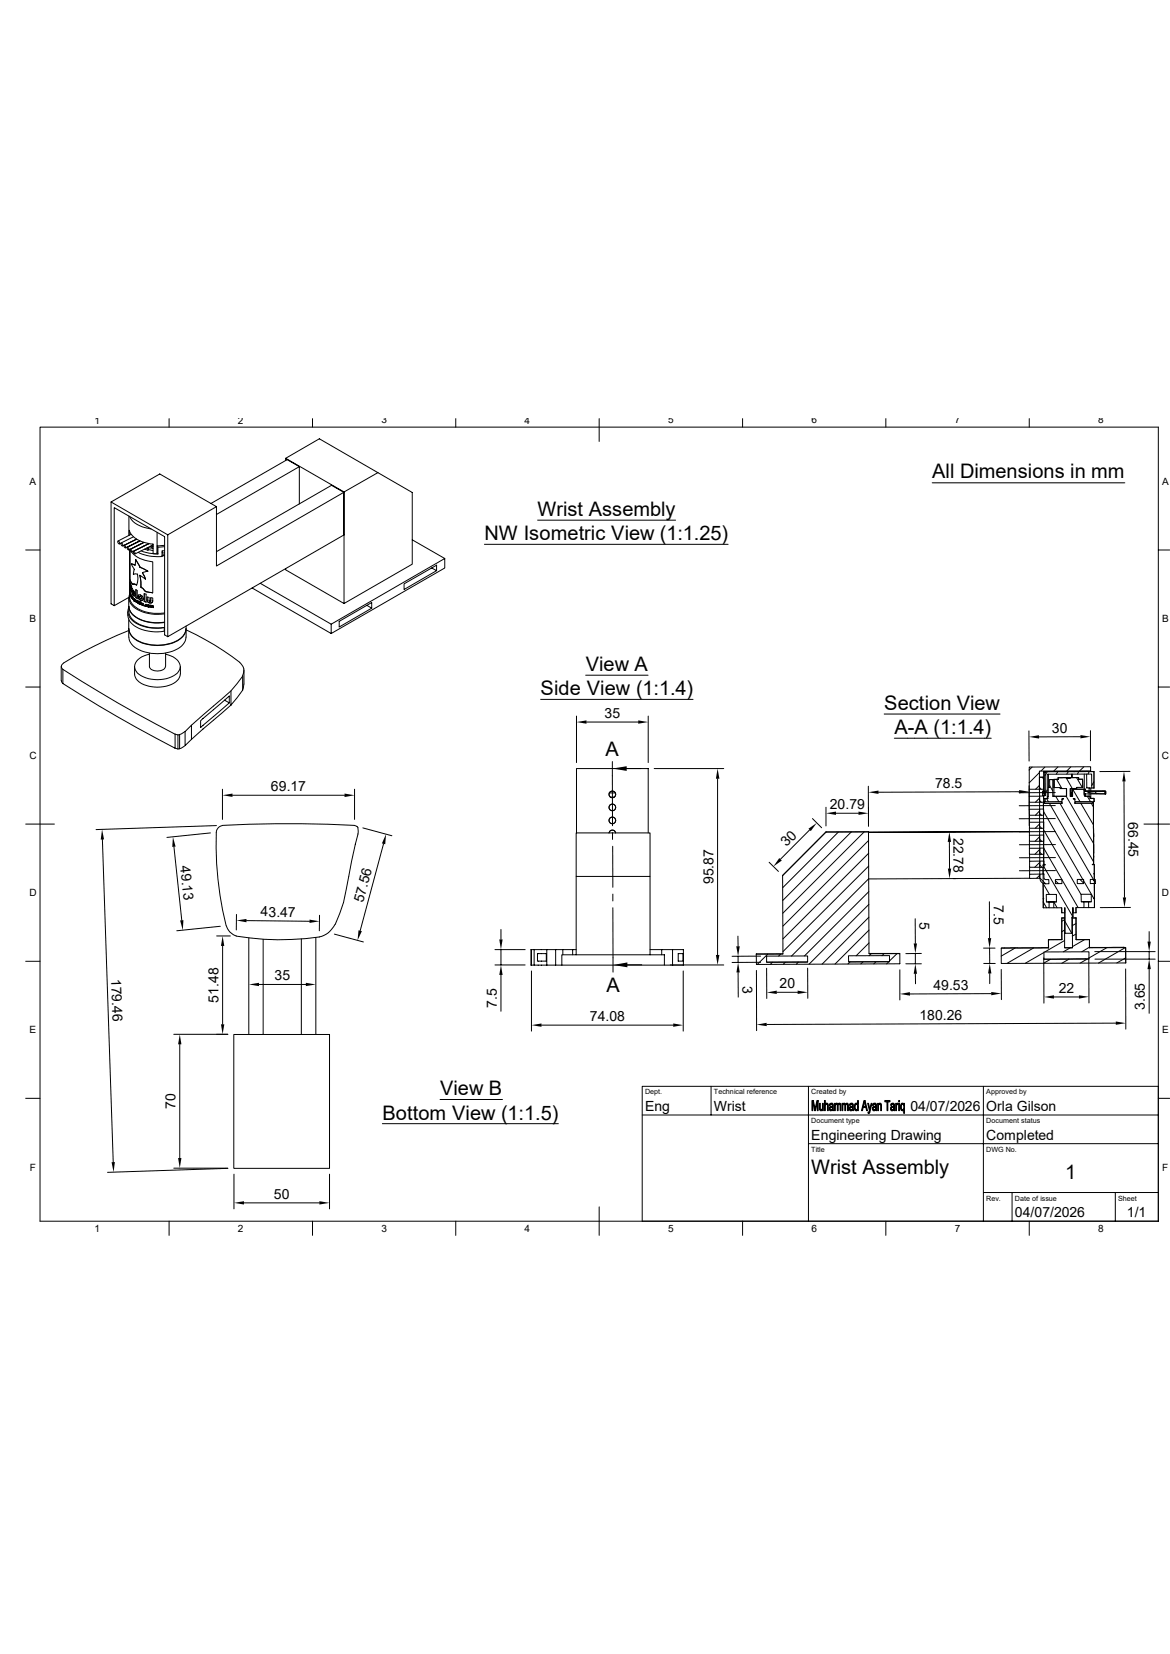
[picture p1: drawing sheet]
<svg xmlns="http://www.w3.org/2000/svg" width="297mm" height="420mm" viewBox="0 0 297 420" stroke-linecap="round" stroke-linejoin="round" font-family="sans-serif">
<g fill="none" stroke="#000" stroke-width=".25">
<path d="M10.2 108.5h283.8v201.6h-283.8zM42.9 106.3v2.2M72.5 116.4v.5M76 118.5l-21.1 12.1M79.3 106.3v2.2M115.7 106.3v2.2M152.1 106.3v5.8M188.5 106.3v2.2M224.9 106.3v2.2M261.3 106.3v2.2M6.5 139.7h3.7M28.2 127.5l14.4 8.3"/>
<path d="M29.9 137.4a.38 .38 0 0 1 .4 .3 .38 .38 0 0 1-.1 .4l-.3-.4zM30.6 138l-.2 .1M30.7 137.9a.38 .38 0 0 1 .4 .3 .38 .38 0 0 1-.1 .4l-.3-.4zM31.5 138.5l3.2-1.6-3.5 1.7M31.5 138.5l.4 .2v.4l-.4-.2zM32.3 139l.4 .2v.4l-.4-.2zM32.7 131v5M32.8 137.8h.1M32.8 135.9v-1.2a6 6 0 0 0 5.3 3.4l.7 .1M32.9 139.5v12.4l.4 1.1 .7 .8 .8 .7 1.9 .8 2.3 .4 2.8-.1M32.9 138.6v.1M32.9 131.1a6.7 6.7 0 0 0 5.5 3.2"/>
<path d="M33 139.5v7.7l.6 1.1M33 139.4l.1 .2M33.1 137.7h.1M33.1 138.5v.1M33.1 139.5l.3 .2v.4l-.3-.2zM33.3 135.7l-3.3 1.7M33.5 138.3h.1M33.6 139.2h.1M33.9 136.3l-3.2 1.6M34 137.2h.1M34.1 137.2h.1M34.1 138.9h.1"/>
<path d="M34.3 139.7v.1M34.3 137.9h.1M34.4 137h.1M34.6 137.8h.1M34.8 137.6l.1 .1M34.9 139.4h.1M34.9 137.6v.1M35 138.5h.1M35.3 138.3h.1M35.5 137.3l-3.6 1.8M35.5 138.2l.1 .1M35.6 137.4l-3.3 1.6"/>
<path d="M35.6 138.2h.1M35.7 139l.1 .1M35.8 139.9l2 .6 2.3 .1M36.2 138.8v.1M36.4 138.7h.1M36.5 138.6v.1M36.5 137.7l-3.8 2M36.6 137.8l-3.5 1.7M36.7 139.4l.8 .3M37.2 139.2l.3 .1M37.3 138.2l.1 .1M37.4 139.1h.2"/>
<path d="M37.5 139l1.3 .3M37.6 138.1h.1M37.6 139.5l1.2 .3M37.7 139.1l-.2 .6zM37.7 138.1l-4.3 2.1M37.8 138l-3.9 2M38.1 138.7l.8 .5M38.4 138.6l.4 .2M38.8 138.2h.1M38.8 138.3l-4.6 2.4M38.8 138.2v.7l-.4-.3M38.9 138.2l-.1 2.4h1.1"/>
<path d="M39.9 135.2v5.5M39.9 138.6l.2 .3M39.9 138.6v1.7l.2 .4v-1.8M41.2 139.9v.6l-.1-.2M41.7 138.8l-1.6 .1M41.7 139.8l-.6 .1v1.4a11 11 0 0 1-6-1M41.7 138.5l-1.8 .1M53.6 127.8l19.3-11.1 3.1 1.8v9.4M54.9 128.7l-14.3-8.3-12.4 7.1v25.8l.8 .5 3.7-2.1M87.3 125l-32.4 18.7v-15l-12.3 7.1v25.9l44.7-25.9v-10.8l-3.1-1.8-29.3 16.9M95.9 120l-8.6 4.9v28.3l17.3-9.9v-18.2l-23.5-13.7-8.6 5 14.8 8.5M104.6 137.1l8.3 4.7v2.4l-28.8 16.7"/>
<path d="M123 138.2h61.8M136.5 132.1h35M236.6 122.6h48.9M294 139.7h2.9M29 153.8v-24.9l12.8 7.4v24.9l.8 .5M32.4 155.3v1M32.5 156.3a4.8 4.8 0 0 0 4.2 3.8l2.5 .3 2.5-.1M32.7 151.8v2.1M32.7 154v1.3M32.7 157.4v2.2M32.7 159.7v2.1M32.7 154.2a3.2 3.2 0 0 0 1.9 4.1 10.9 10.9 0 0 0 7.1 1 9.7 9.7 0 0 1-8.3-2.2l-.5-.9-.2-.9"/>
<path d="M32.7 159.7a4.7 4.7 0 0 0 4.1 3.8 10.8 10.8 0 0 0 9.3-1.6l.7-.8 .4-1.4M32.7 153.9a4.8 4.8 0 0 0 4.2 3.8l2.4 .4 2.4-.1M32.7 154a4 4 0 0 0 2.8 3.3 11.6 11.6 0 0 0 6.2 .8M32.9 150.9a3.5 3.5 0 0 0 2.7 4.2 11.2 11.2 0 0 0 6.1 .8M32.9 150.3l.1 .6M33 150.9l.1-.2v.4M33 150.3v.5M33 150.8h.1M33 150.5v.3zM33.1 150.6v.4M33.1 151.1v.1M33.1 150.7v.3"/>
<path d="M33.1 151.1h.1M33.1 149.4v.2M33.1 150.7h.1M33.1 150.7v.4M33.1 148.5v.1M33.1 148.5v.7M33.1 149.5h.1M33.1 149.5v.7M33.1 148.5h.1M33.1 148.3l.4 1.1M33.1 148.3h.1M33.1 149.6h.1"/>
<path d="M33.1 148.6h.1M33.1 149.2h.1M33.1 150.8l.1 .1M33.1 150.8l.1 .6M33.1 149.6l.3 .2M33.1 149.2l.1 .1M33.1 150.9l.1 .4M33.1 148.6l.2 .6M33.2 148.3l-.2-.5 .1 2.3M33.2 151.3h.1M33.2 151v.3M33.2 151.2h.1"/>
<path d="M33.2 149.3h.1M33.3 149.2h-.2M33.3 149.2h.1M33.3 151h.1M33.3 151v.5M33.3 151.1v.5M33.3 151.2l-.1 .2M33.3 151.2v.4M33.3 149.2l-.1 .1M33.3 151.6l.1 .1M33.3 151.6h.1M33.4 143.2l.9 .3"/>
<path d="M33.4 143.2h.1M33.4 151.2v.1M33.4 151.2v.4M33.4 151.3l-.1 .4M33.4 140.2a7.5 7.5 0 0 0 5.3 2.5M33.4 151.3l.1 .6M33.5 150.2a.24 .24 0 0 1 .1-.4 .24 .24 0 0 1 .3 .2l.4 1M33.5 150.2l.1 .7 .3 .4h.3l.1-.3M33.5 150.2h.1M33.5 149.4a.2 .2 0 0 1-.1 .3 .2 .2 0 0 1-.3-.1M33.5 151.9h.1M33.5 149.4h.1"/>
<path d="M33.5 149.9h.1M33.5 151.8l-.1-.5 .1 .6M33.5 151.8h.1M33.6 148.3h.2M33.6 148.3l1.1 .2M33.6 149.8l-.1 .8 .3 .6 .4 .1M33.6 149.8h.1M33.6 151.5l.1 .5M33.6 151.6l.1 .5M33.6 151.5l-.1 .3M33.6 151.6h.1M33.7 151.6l-.1 .3"/>
<path d="M33.7 152.1h.1M33.7 150.2l.3 .2v.5l-.3-.2zM33.7 152l.1-.3-.1 .4M33.7 152h.1M33.7 150.2l.4 .5M33.7 150.2h.1M33.9 145.8h.1M33.9 145.8h.3a.54 .54 0 0 1 .7 0 .54 .54 0 0 1 .1 .7v1.1l-.3 .9M33.9 152.2l.1 .2zM33.9 148.3l.8 .2M33.9 140l.3 .3v.3l-.3-.2zM34 145.8h-.1"/>
<path d="M34 150.9h.1M34.1 150.7l-.1 .2M34.1 150.7h.1M34.1 152.7h.1M34.1 152.5l.1 .2M34.1 152.1l.2 .1a.19 .19 0 0 1 .1 .3 .19 .19 0 0 1-.2 .1l-.1 .1M34.1 152v.7M34.1 152.2h.1M34.1 152.2h.2v.4zM34.2 152.7h.1M34.2 152.2l.1 .2M34.2 152.2h.1"/>
<path d="M34.3 143.5l-.4-.2a.28 .28 0 0 0-.5 0 .28 .28 0 0 0 .2 .4 1.19 1.19 0 0 1 .3 1.5v.6M34.3 151h.1M34.3 152.4v.2M34.3 152.4h.1M34.4 142.1l1.2 2M34.4 142.1h.1M34.4 142.1l-.1 1.4M34.5 152.4l.3 .2a.2 .2 0 0 1 .1 .2 .2 .2 0 0 1-.2 .2 .2 .2 0 0 1-.2-.3zM34.5 152.4v.4l.3 .2M34.6 152.5l.2 .2M34.6 152.5h.1M34.7 152.9h.1"/>
<path d="M34.8 152.7l-.1 .2M34.8 152.7v.1M34.8 151.9l-.3-.1v-2.1l.3 .2v2.1M35 152.4h.1M35 152.4v.7l-.1-.7M35 152.5v.6M35.1 151.4l.1-.4h.4l.6 .4 .2 .6M35.1 151.4v.5l.5 .5 .5 .1 .3-.5M35.1 151.4h.1M35.2 152.8h.1a.28 .28 0 0 1 .3 .3 .28 .28 0 0 1-.3 .3l-.2-.3zM35.2 151.1l-.1 .5 .2 .6 .6 .3 .3-.1M35.2 152.8l-.1 .3 .2 .3"/>
<path d="M35.3 152.9h.1M35.3 153.3l.2 .1M35.3 152.9l.2 .3M35.5 146.1l.3 2.6a.8 .8 0 0 0 .6 .9l.7 .6M35.5 151.4l.3 .1 .2 .3a.33 .33 0 0 1-.5 .1 .33 .33 0 0 1 0-.5zM35.5 146.1l.3 3M35.5 146.1l1.4 .9M35.5 153.2v.1M35.5 153.2h.1M35.5 151.4l.3 .1 .2 .4M35.6 144.1l1.9 .9M35.6 144.1h.1"/>
<path d="M35.7 152.8v.7l.1-.7M35.7 152.8h.1M35.8 149.1h.1M35.8 149.1l1.3 1.1M35.9 152.1h.1M35.9 153.1l.1 .5 .3 .1-.3-.1zM35.9 153.1l.2 .5h.2v-.4v.4M36 151.9l-.1 .2M36 151.9h.1M36.3 153.2v.5M36.4 152h.1M36.6 153.8h.1"/>
<path d="M36.6 153.7h.1M36.6 153.7v.1M36.6 150.7l.5 .2v2l-.5-.2zM36.7 153.8v.1M36.9 147h.1M36.9 153.5v.4l.4 .1M37 153.6h.3M37.1 150.2l1.6 .3M37.3 153.6l-.2-.1a.29 .29 0 0 0-.2 .3 .29 .29 0 0 0 .4 .2M37.3 153.6h-.3v.2l.3 .2M37.3 153.6h.1M37.3 153.9h.1"/>
<path d="M37.3 151.6v.8l.3 .6 .8 .1 .3-.3M37.3 151.6l.5 .1M37.3 151.6l.1 1.1 .7 .4 .6-.2 .1-1M37.4 153.7l.1 .4h.4M37.5 145l-.6 .2a.46 .46 0 0 0-.7 .2 .46 .46 0 0 0 .3 .6l.4 1M37.5 145h.1M37.6 153.7h-.1M37.6 153.7l.2 .2M37.8 154h.1M37.8 153.9v.1M37.8 153.9h.1M37.8 151.7v.8a.22 .22 0 0 0 .2 .2 .22 .22 0 0 0 .3-.1v-.8v.9"/>
<path d="M38.2 153.8h.2v.4M38.2 153.7l-.1 .4 .1 .1v-.4h.2v.4M38.2 153.7l.7 .1-.1 .5M38.3 151.8h.4M38.4 154.2h.2M38.6 153.9l.2-.1 .1 .5M38.6 154.3v-.5h.2l.1 .5M38.8 142.7v7.8M39.9 140.3h.1M41.7 159.3v1M41.7 140.4h-.5M41.7 140.9l-.6 .1"/>
<path d="M41.7 141.1l-.6 .1M47.2 159.9a59.2 59.2 0 0 1 14.1 8.8 2.42 2.42 0 0 1 .3 3M47.2 159.7a5 5 0 0 1-.4 3.5 8.4 8.4 0 0 1-7.6 2.7 7.6 7.6 0 0 1-6.1-2.7l-.4-1.4M47.2 159a4.2 4.2 0 0 1-3.4 4.2 10.7 10.7 0 0 1-10-1.3l-.9-1.3-.2-1M66.1 148.1l18 10.4v2.4l-20.1-11.6M72.5 144.4v.3l14.8 8.5M93.1 153.7l1.3 .7-8.3 4.8v-1.4l8.3-4.8v1.4M109.6 144.2l1.2 .7-8.2 4.8v-1.4l8.2-4.8v1.4M112.9 141.8l-28.8 16.7M6.5 174.5h3.7M15.5 169.2l.1 3.6 .4 .7M16 170l13.8 8.4 14.6 8v3.6l-14.6-8-13.8-8.4z"/>
<path d="M32.7 160.1a88.4 88.4 0 0 0-17 8.6l-.1 .7 .4 .6M34.2 169.2a4.1 4.1 0 0 0 .4 3.2 7.9 7.9 0 0 0 8.3 1.6 3.5 3.5 0 0 0 2.9-2.8M37.9 166.1a4.3 4.3 0 0 0-3.7 3.1 3.4 3.4 0 0 0 2.8 2.9 8.6 8.6 0 0 0 8-1.2 2.5 2.5 0 0 0-1.1-4.1l-1.9-.7M37.9 165.9v3.3a2.29 2.29 0 0 0 3.2 1l.6-.3 .3-.4v-3.6M45.8 169.2v2M57 177.8l1.2 .7v-1.8l-7.3 6.3v1.7l7.3-6.2M58.6 179l3-3.7v-3.6a28.8 28.8 0 0 1-7.4 7.6l-7.2 6.5M58.6 179l-10 8.7v-3.6M58.6 175.4v3.6M61.9 173.7l-.3 1.6M61.9 170.1v3.6M137.2 177.6h38.7"/>
<path d="M148.7 171.4h15.8M294 174.5h2.9M44.4 186.4l.8 .2M44.4 189.9l1.2 .2M45.2 186.6h.4v3.5M45.2 186.6v3.6M46.9 185.8l-1.3 .7M46.9 189.4l-1.3 .7M47 185.8v3.5l1.6-1.6M146.3 181.8v11.8M148.9 183.3h13.1M155.4 193.4l.1 16.3"/>
<path d="M159.1 195.2h3.6M164.5 181.8v11.8M166.1 195.2h17.6M182.2 197.7v44.8M220.4 199.6l.1 10.2M224.5 181.3h29.4M227 187.5h24.6M261.2 185.6v7.7M261.2 199.5l.1 10.1M261.3 194.8l15.6-.1v1l-13 .1v4.6h-2.6zM262 194.8l-.8 .7M263.9 196.2l-2.7 2.6"/>
<path d="M263.9 199.4l-1 1M263.9 199.9l.4 .5M263.9 197.4h1.1M263.9 197.4h1v3h-1zM264.5 197.4l.4 .3M264.9 196h.7h-.3v6M264.9 196l.1 4.9M265.3 196l12.4-.1v4.2h-.5l-.1-3.5h-11.2v6.2h-1v-.8h.4zM265.3 194.8l-1.1 1M265.9 196l-.6 1M266.1 199.9h.4M266.1 196.6v3.3"/>
<path d="M266.4 198h.9v4.2h3.5v-2h-1.6v-.2h-1.6v-2.1h1v-.4l3.1 .1 2.1-.2v.5h1l.1 2h-1.6v.3h-1.6v2h.6v-1.8h3l-.1 .3 .1 1.5h1.2l.2 .1v.4h1l-.1 16.6-.3 .2h.5v11h-1.4v-1.5h.6v-1.9h-2.6l.1 1.9h.7v1.5h-2.1v1.3h-.7l-.1-1.3v2.3h-.2v4.2h-1.8v-6.5v1.3h-.8v-1.3h-2v-1.5h.7v-1.9h-2.6v1.9h.7v1.5h-1.5v-10.9h.5l-.3-.2-.1-15.8h.2v.4h4.5v-.5l-4.3 .1v-.8h.7l.1-.6v-2.3h.4zM266.4 199.5l.9 1.3M266.4 198h1.1h-.2M267.5 198v4.2h-.2M268.2 197.9l1.4 2.3M268.5 196l-.4 .6M268.6 194.7l-1.1 1.1M268.6 197.9h-1.1l.1 2.1M268.6 197.9h.1M269.2 200v.2M270.6 197.5l.1 .1M270.7 197.6l1.5 2.6"/>
<path d="M270.7 197.6h1M270.7 197.5h1M271.2 196l-.4 .6M271.8 194.7l-1 1.1M272 196.6v.8M272.2 196.6v.8M272.8 195.9l-7.9 .1M272.8 195.9h-.3h5.2v4.2M273.3 197.5l1.4 2.4M273.3 199.9v.3M273.8 197.9h1l.1 2M273.8 197.9h.1"/>
<path d="M273.8 197.9v-.5h-4l-1.2 .1v.4M273.9 195.9l-.4 .7M274.3 187.1h-10.6M275.1 194.7l-1 1M275.3 196.6v3.8M275.8 196.6l.1 3.5h1.3M276.5 195.9l-.3 .7M276.8 185.5v7.7M276.9 195.7v.2M277.7 198.5l-.6 1M285.3 198.4l.2 29.5M286.9 195.9h-7.7"/>
<path d="M6.5 209.3h7.3M26 213.1l2.7 82M44.2 215l1.9 18.7M53.4 211.5l-11 1.1M54.9 209.6l-30.5 1.1M56.5 200.4v7.7M59 201.9h28.5M90 200.4v7.7M90.8 211.8l.1-.8a.98 .98 0 0 0-.9-1.4 268.9 268.9 0 0 0-33.9 .1l-.5 .3-.6 .7a78.1 78.1 0 0 0 2.4 24.3M90.9 211.8l-2.4 10.8a38.5 38.5 0 0 1-3.4 12.1M92.1 210.2l7.4 2M97.4 214.2l-6 22.1"/>
<path d="M146.3 211.5h18.7v11h-18.7zM146.3 211.5v-16.3h18.2v16.3M154.6 211.5a.86 .86 0 0 1 .8-.7 .86 .86 0 0 1 .9 .7M154.6 201.3h1.6M155 202.4h.9M155.5 211.4v1.7M155.5 214.9l.1 10.4M195.2 218.9l2.4 2.4M205.5 210.7l-7.4 7.5M206.2 207.9l2.4 2.3M209.7 205v4.7M209.7 211.3l10.8-.1 .1 31 7.8-.1v2.6l-36.4 .2v-2.6h6.8l-.1-20z"/>
<path d="M212.2 206.5h5.7M212.8 211.3l-14.1 14.1M216.1 211.2l-17.4 17.4M219.4 211.2l-20.7 20.7M220.5 211.2h-10.8l-11 11.1M220.5 205v4.7M220.5 213.4l-21.7 21.8M220.5 216.7l-21.7 21.7M220.5 219.9l-21.7 21.7M241 213.8v6.8M258.7 201l-35.7 .2M261.3 203.7v1.8"/>
<path d="M261.3 200.4v1.8M261.3 205.5h2.6v1.5h-2.6zM261.3 202.2h2.6v1.5h-2.6zM261.3 207v1.8M261.3 210.3v1.8M261.3 213.6v1.8M261.3 216.9l.1 1.8M261.3 211.2l-40.8 .1 40.8-.1M261.3 215.4h2.6v1.5h-2.6zM261.3 212.1h2.6v1.5h-2.6zM261.3 208.8h2.6v1.5h-2.6zM261.4 218.7h2.5v1.5h-2.5z"/>
<path d="M263.9 202.7l-1.1 1M263.9 206l-1.1 1M263.9 206.5l.5 .6M263.9 203.2l.5 .6M263.9 200.4v1.7M263.9 209.2l-1.1 1.1M263.9 212.5l-1.1 1.1M263.9 215.7l-1.2 1.2M263.9 216.4l.6 .6M263.9 213.1l.6 .6M263.9 209.8l.6 .6M263.9 212h1.1v1.6l-1.1 .1z"/>
<path d="M263.9 208.7h1.1v1.6l-1.1 .1zM263.9 205.4h1l.1 1.6h-1.1zM263.9 202.1h1v1.6h-1zM263.9 203.7v1.7M263.9 207v1.7M263.9 210.4v1.6M263.9 219l-1.2 1.2M263.9 219.6l.6 .7M263.9 218.7h1.1v1.5l-1.1 .1zM263.9 215.3h1.1v1.6l-1.1 .1zM263.9 213.7v1.6M263.9 217v1.7"/>
<path d="M264.7 201l.5 1M264.7 200.9h.5l.1 1.1h-.6zM264.8 219.7l7.5 13M264.9 203.7v1.7M264.9 207l.1 1.7M264.9 205.4h.1M264.9 210.7l9.5 16.5M264.9 206l12.9 22.3M264.9 210.3l.1 1.7M264.9 213.6v1.7M264.9 216.9l.1 1.8M264.9 215.3h.1"/>
<path d="M264.9 215.3l8.8 15.2M264.9 200.4v.5M264.9 202h.1M264.9 202h.4M264.9 202l.1 .1M264.9 202.8h.1M265 202.1l-.1 .1M265 219.6h.2M265 219.4l.3 .2M265.2 200.9h-.5l.1 1.1M265.3 202.8h.1M265.3 202h.1"/>
<path d="M265.3 202.8v.8h-.4M265.7 202.8l.4 .8M265.9 200.6l-.6 .9M265.9 202.8h.1M266 202.8h.1M266.1 202.2l-.1 .6M266.4 204l11.4 19.7M267.5 202.2h3.2M267.9 211.2h-9.2M267.9 207.9h-9.2M267.9 204.6h-9.2M267.9 201.3h-9.2"/>
<path d="M267.9 217.8h-9.1M267.9 214.5h-9.1M268 202.2l.8 1.4M269.1 204l8.5 14.8M269.6 204h-4.5M269.6 204h.1M269.6 203.5v.5M269.6 202.8h.4l-.4 .4zM270 202.8l-.4 .4M270.7 202.2l6.9 11.9M270.7 202.2h.1M270.7 200.2v2"/>
<path d="M271.7 202.2h.1M271.7 200.2v2M271.7 202.2h.2M271.7 201.5l.2 .7M271.7 201.5v.7M271.7 201.3h.3M271.9 201.5l.1-.2-.1 .9M271.9 201.3l-.2 .2M272.1 200.2v2M272.2 200.2l.1 2h-.4M272.3 200.4h3.2h-.2M272.3 200.4l1.9 3.1"/>
<path d="M272.5 202.8h.4v.4zM272.5 202.8l.4 .4M272.9 203.5h4.4v.5h-4.4zM272.9 203.9l4.4 .1M272.9 204h.1M272.9 203.5v.5M274.4 204l3.2 5.5M275 200.4l.2 .3M275.3 201.6l-.1 .3M275.3 201.9h.1M275.3 202.2h.2M275.4 200.7v.2"/>
<path d="M275.4 201.6v.3l.1-.3M275.4 201.8h.1M275.5 200.7v.2M275.5 202.2h1M275.5 200.7h-.2v.2M275.5 200.4v.5M275.5 201.6v.6M276 202.2l.8 1.3M276.5 202.3h.2v.4M276.5 202.3h.1M276.5 200.1v.8M276.5 201.6v.7"/>
<path d="M276.7 202.7h1l.1 .8M276.7 202.7h.1M276.9 200.1v.8M276.9 201.6v1.1M277 204l.5 .9M277.6 209.8v2.7v-.9M277.6 209.8v.5M277.6 205.1h.1M277.6 203.5v15.8l-.2 .2h.4v2.3M277.6 217.3v.4M277.6 216.6h.1M277.7 200.1h.1"/>
<path d="M278 201l.3 .5M280.5 200.9v.7zM280.5 201l-4.4 .3 1.1 .2h3.3M280.6 201v.6zM280.7 200.9v.7zM280.7 200.9h-5.4l-.1 .5 .1 .2h5.4M290.4 209.3h6.5M55 237.7h3.5M55.9 235.2l-11 1.1M57.4 235.1a3.8 3.8 0 0 0 2.6 2.6 66.3 66.3 0 0 0 21.1 .2M60 232.2v3.9M62.6 233.8l16 .1"/>
<path d="M63.2 238.2v24.5M66.8 238.5v24.2M76.5 238.4v24.3M80.2 238v24.7M81.1 232.4v3.9M84.9 237.2l7.3 2M85 234.7a5.8 5.8 0 0 1-3.9 3.2M127.2 236v2.5M146.3 222.5v19.9M155.6 230.5v16.3M155.6 227v1.8M165 222.5v19.9"/>
<path d="M187.3 237.7l.1 2.6M198.7 222.3h.1M220.5 223.1l-19.6 19.7M220.6 226.4l-16.4 16.3M220.6 229.7l-15.2 15.1M220.6 232.9l-11.9 11.9M220.6 236.2l-8.6 8.6M220.6 239.4l-3.3 3.3M232.3 233.3l.1 6.3M242 223.1h.6M251.2 229v9.2M261.4 220.2v1.8"/>
<path d="M261.4 223l-40.9 .2M261.4 222h2.5v1l-2.5 .1zM263.9 222.3l-.8 .7M263.9 222.9l1.5 1.5M263.9 223v-1h1.1l.1 1.2 1.1 .2 .1 1h-1M263.9 220.3v1.7M264 223a1.3 1.3 0 0 0 1.3 1.4M264.8 229l.9 1.5M264.8 224.3l1.6 2.8M264.8 221.9h.1M264.8 224.3v3.8M264.8 220.3l.1 1.6"/>
<path d="M264.8 228.3h.1M264.8 228.1l.2 .1M264.8 228.1v.2M264.8 228.3l.1 2.2M264.9 221.9v.1M265 221.9h-.1M265.6 229h2.6M266.3 230.5h1.2M266.3 229h1.2l.9 1.5M267.9 223.6l.8 .8M267.9 221.1h-9.1M267.9 223.4h1.7v1h-1.7z"/>
<path d="M269.5 230.5l.1 1.3M269.5 238.6h-3.4v2.1M269.5 238.6h.1M270.2 233.6l-.7 .3M270.2 236.2l-.7 .4M270.2 238.8l-4.9 2.9M270.2 233.1h-.7v5.5M270.3 231.8h.1M270.3 233.9l1.8 3.1M270.3 230.5v6.5M272.2 233.1h-.1h1.1v5.5M272.4 231.8h.1"/>
<path d="M272.4 230.5l-.1 2.3M273.1 231.8h.1M273.1 234.5l-.9 .5M273.1 237.2l-.9 .5M273.1 230.5l.1 1.3M273.2 238.6h3.4v2.1M273.2 238.6h.1M273.5 223.3h1.6v1.1h-1.6zM274.2 223.3l.9 .9M274.5 229h2.5M275.2 230.5h1.2M275.2 229h1.2"/>
<path d="M275.3 238.6l-3.1 1.8M276.3 230.4l.1 .1M276.8 223.3h1.2v1l-1.2 .1zM277.4 223.3l.6 .6M277.7 228.1h.1M277.7 221.9h.1M277.7 228.1l.1 .1M277.8 223.3h.1M277.8 223.3h.2v1M277.8 221.8v.2M277.8 222v1.3M277.8 224.3v3.8"/>
<path d="M277.8 221.8h.1M277.8 222h.1M277.8 230.5h.1M277.8 228.2h.1M277.8 228.1h.1M277.8 228.2v2.3M277.8 228.1h-.1M287 230.4l-7.7 .1M291.7 236.6v2.5M6.5 244.1h3.7M56.5 240.2v19.9M65.7 250h11.9"/>
<path d="M125.6 245h7.7M125.6 241.1h7.7M127.2 241.1v3.9M127.2 247.6v9.2M134.9 246.5v15.3M134.9 241.1v4h.7M135.6 241.1v4h3.2M136.4 242.1h2.3v2h-2.3zM138.8 245.1h2.3M138.8 241.1v4M141.1 245.1h1.5M141.1 241.1v4"/>
<path d="M142.6 242.4h26.1v2.7h-26.1zM142.9 241.1v1.3M145.4 241.1v1.3M146.3 241.1h-11.5v4h.1M159.3 245h3.6M165 241.1h8.5v4h-2.8M168 241.1v1.3M168.7 245.1h2M170.1 245h13.6M170.7 241.1v4M172.2 242.1h1.2v2h-1.2zM173.4 246.5v15.3"/>
<path d="M187.4 246.9v6.3M187.4 242.8v1.6M192 246.4l.1 15.3M193.1 244.3l-7.3 .1M193.1 242.8h-7.3M194.6 242.8l10.4-.1v1.6h-10.4zM194.6 245.9v7.6M194.9 242.3l-2.6 2.6M196.1 244.3l-.5 .6M197.2 252h5.3M198.2 242.3l-.5 .5M198.8 242.2l-6.8 .1"/>
<path d="M199.3 244.3l-.5 .6M202.6 244.3l-.5 .6M205 244.3h-10.4M205 245.8l.1 7.7M215.4 242.7h10.4v1.5l-10.4 .1zM215.8 244.3l-.5 .5M219 244.3l-.5 .5M220.6 242.1h7.8M221.1 242.1l-.5 .6M222.3 244.2l-.5 .6M224.4 242.1l-.5 .6M225.6 244.2l-.5 .6"/>
<path d="M225.8 244.2h-10.4M227.7 242.1l-1.9 1.9M228.4 244.7h.1M228.4 246.3v7.6M230 244.7h3.9M232.4 247.3v2.5M232.4 242.1v2.6M233.9 242.1h-3.9M249.7 240.7h2.9M249.7 244.6h2.9M251.2 240.7v3.9M251.2 247.2v2.6"/>
<path d="M251.6 252.3l-20.6 .1M254.2 240.7h12l-.1-2.1h3.5l-.1-5.5h.7l.1 7.6h1.9v-7.6h.9l.1 5.5h3.4v2.1l9.2-.1v3.9l-31.6 .1zM254.2 246.2v7.6M257.7 240.7l-3.5 2.1M258.3 240.7h-4.1M262.4 240.7l-6.8 3.9M264.3 240.6h1.8M264.3 240.7h-5.9M265 241.9l-4.7 2.7M265 243.2v11.5M265 241.7h11.4v1.8l-11.4 .1zM266.1 240.7h.1"/>
<path d="M266.7 243.6l-1.8 1M267.5 253.2h6.4M270.3 240.7h1.9M271.3 243.6l-1.8 1M271.7 240.7l-1.7 1M275.5 243.5h.9M275.5 243.5h-10.5M276 243.5l-1.8 1.1M276.4 243.2v11.5M276.5 240.5l-1.9 1.2M276.6 240.7h.1M276.6 240.6h9.1l.1 3.9"/>
<path d="M277.9 241.6h15.3M278 243.5h15.2M281 240.6l-4.6 2.7M283.3 259.8l-88.7 .3M285.7 240.6l-6.9 4M285.7 243.2l-2.2 1.3M285.7 246l.1 15.3M285.8 244.5h.1M291.7 241.6v1.9M291.7 246.1v11.2M294 244.1h2.9M6.5 278.9h3.7"/>
<path d="M44.1 262.6h13.7M45.6 265.2v28.8M59.4 262.7h24.3v34h-24.3zM111.7 279.2h15.9M137.5 260.3h33.4M180.5 275.8v7.3M205.2 275.8v34.3M249.6 275.8v34.3M294 275.8h-131v34.3M294 278.9h2.9M44.1 296.6h13.7M57.8 296.7l-30.5 1"/>
<path d="M59.4 298.2v8.8M83.7 298.2v8.8M97.1 285.3h44.6M163 283.1h131M205.2 290.4h88.8M42.9 310.1v3.6M61.9 305.4h19.2M79.3 310.1v3.6M115.7 310.1v3.6M152.1 306.5v7.2M188.5 310.1v3.6M224.9 310.1v3.6"/>
<path d="M249.6 302.8h44.4M256.9 302.8v7.3M261.3 310.1v3.6M283.1 302.8v7.3"/>
<circle cx="34.6" cy="152.7" r=".17"/>
<circle cx="35.4" cy="153.1" r=".17"/>
<circle cx="37.7" cy="153.8" r=".27"/>
<circle cx="37.7" cy="153.8" r=".18"/>
<circle cx="155.4" cy="208.3" r=".85"/>
<circle cx="155.4" cy="205" r=".85"/>
<circle cx="155.4" cy="201.7" r=".85"/>
</g>
<g fill="#000" stroke="#000" stroke-width=".25">
<path d="M206.5 279.4l.4 2.2-.1 .4-.5-2.2z" fill-rule="evenodd"/>
<path d="M206.1 279.4h.4l-.2 2.6h-.2z" fill-rule="evenodd"/>
<path d="M207.7 279.4v2.6h-.2v-2.1z" fill-rule="evenodd"/>
<path d="M207.4 279.4h.3l-.7 2.6h-.2z" fill-rule="evenodd"/>
<path d="M209.3 279.4h.2v1h.3l-.3 .3v1.3h-.2z" fill-rule="evenodd"/>
<path d="M217.7 279.4h.2v2.6h-.2v-.2h-.2l.2-.3v-.6l-.3-.5h.3z" fill-rule="evenodd"/>
<path d="M219.3 279.4h.3l-.4 1.6 .6 .2h-.7l-.2 .8h-.2z" fill-rule="evenodd"/>
<path d="M219.6 279.4l.6 2.6h-.2l-.2-.8-.6-.2h.5l-.2-1.1z" fill-rule="evenodd"/>
<path d="M224.6 279.4h1.3v.4h-.5v2.2h-.2v-2.2h-.6z" fill-rule="evenodd"/>
<path d="M228.1 279.4h.2v.4h-.2z" fill-rule="evenodd"/>
<path d="M208 280.2h.2v1.4l.5 .3a.45 .45 0 0 1-.6 0 .45 .45 0 0 1-.1-.6z" fill-rule="evenodd"/>
<path d="M208.4 281.8h.4z" fill-rule="evenodd"/>
<path d="M208.8 280.2h.2v1.8h-.2v-.3h-.2l.2-.3z" fill-rule="evenodd"/>
<path d="M209.6 280.2l.4-.1 .2 .3 .1 1.6h-.2l-.1-1.5-.5-.1z" fill-rule="evenodd"/>
<path d="M210.6 280.4h.4l-.3 .3h-.2z" fill-rule="evenodd"/>
<path d="M210.7 281.1h.6h-.1a.36 .36 0 0 0-.5 .2 .36 .36 0 0 0 .2 .5h.4l-.1 .1a.5 .5 0 0 1-.7-.1 .5 .5 0 0 1 .2-.7z" fill-rule="evenodd"/>
<path d="M210.7 280.3l.4-.2a.49 .49 0 0 1 .4 .7l.1 1.2-.5-.2 .2-.7-.5-.1a.37 .37 0 0 0 .4-.1 .37 .37 0 0 0 0-.5z" fill-rule="evenodd"/>
<path d="M210.9 281.8h.5z" fill-rule="evenodd"/>
<path d="M212 280.4h.3z" fill-rule="evenodd"/>
<path d="M211.8 280.2h.2l.2 .3-.2 .3v1.2h-.2z" fill-rule="evenodd"/>
<path d="M212.2 280.2l.3-.1 .2 .4-.7-.1z" fill-rule="evenodd"/>
<path d="M212.5 280.5l.6-.1-.3 .3v1.3h-.2z" fill-rule="evenodd"/>
<path d="M212.8 280.3a.39 .39 0 0 1 .6-.1 .39 .39 0 0 1 0 .6v1.2h-.1l-.1-1.5z" fill-rule="evenodd"/>
<path d="M213.7 280.2h.3l.1 .3-.1 .3v1.2h-.3z" fill-rule="evenodd"/>
<path d="M214 280.4h.2z" fill-rule="evenodd"/>
<path d="M214.1 280.2l.3-.1 .2 .4-.6-.1z" fill-rule="evenodd"/>
<path d="M214.4 280.5l.6-.1-.3 .3v1.3h-.2z" fill-rule="evenodd"/>
<path d="M214.7 280.3a.39 .39 0 0 1 .6-.1 .39 .39 0 0 1 0 .6v1.2h-.1l-.1-1.5z" fill-rule="evenodd"/>
<path d="M215.7 280.4h.5l-.4 .3h-.2z" fill-rule="evenodd"/>
<path d="M215.7 281.1h.7a.37 .37 0 0 0-.5 .2 .37 .37 0 0 0 .2 .5h.3a.5 .5 0 0 1-.8 .1 .5 .5 0 0 1 .1-.8z" fill-rule="evenodd"/>
<path d="M215.8 280.3l.4-.2a.49 .49 0 0 1 .4 .7l.1 1.2-.5-.2 .2-.7-.6-.1a.38 .38 0 0 0 .5-.1 .38 .38 0 0 0 0-.5z" fill-rule="evenodd"/>
<path d="M216.1 281.8h.4z" fill-rule="evenodd"/>
<path d="M217.1 280.2a.37 .37 0 0 1 .6 .2h-.4l-.2 .2v.8l.3 .4h-.4l-.1-1z" fill-rule="evenodd"/>
<path d="M217 281.8h.7a.37 .37 0 0 1-.3 .3 .37 .37 0 0 1-.4-.3z" fill-rule="evenodd"/>
<path d="M220.3 282.4h.5l-.4 .3z" fill-rule="evenodd"/>
<path d="M220.3 280.2h.2l.3 1.1-.1 .7z" fill-rule="evenodd"/>
<path d="M221.1 280.2h.3l-.6 2.2h-.3l.2-.2z" fill-rule="evenodd"/>
<path d="M221.6 280.4h.4l-.3 .3h-.2z" fill-rule="evenodd"/>
<path d="M221.6 281.1h.7h-.2a.36 .36 0 0 0-.4 .3 .36 .36 0 0 0 .2 .4l.3 .1a.5 .5 0 0 1-.7-.1 .5 .5 0 0 1 .1-.7z" fill-rule="evenodd"/>
<path d="M221.9 281.8h.4z" fill-rule="evenodd"/>
<path d="M221.7 280.3l.2-.2 .5 .2 .1 1.7-.5-.2 .3-.7h-.6l.1-.1a.33 .33 0 0 0 .5-.2 .33 .33 0 0 0-.3-.4z" fill-rule="evenodd"/>
<path d="M222.8 280.2l.4 .2-.2 .3v1.3h-.2z" fill-rule="evenodd"/>
<path d="M223 280.4h.3z" fill-rule="evenodd"/>
<path d="M223.1 280.2a.48 .48 0 0 1 .6 .1 .48 .48 0 0 1 .1 .6v1.1h-.2v-1.4l-.6-.2z" fill-rule="evenodd"/>
<path d="M226.1 280.4h.5l-.3 .3h-.2z" fill-rule="evenodd"/>
<path d="M226.2 281.1h.7h-.2a.36 .36 0 0 0-.4 .2 .36 .36 0 0 0 .2 .5h.4a.51 .51 0 0 1-.8 .1 .51 .51 0 0 1 .1-.8z" fill-rule="evenodd"/>
<path d="M226.2 280.3l.4-.2a.49 .49 0 0 1 .5 .7l.1 1.2-.5-.2 .2-.7h-.7l.2-.1a.33 .33 0 0 0 .5-.2 .33 .33 0 0 0-.3-.4z" fill-rule="evenodd"/>
<path d="M226.5 281.8h.4z" fill-rule="evenodd"/>
<path d="M227.4 280.2l.4 .3-.2 .3v1.2h-.2z" fill-rule="evenodd"/>
<path d="M227.7 280.2h.3v.3h-.4z" fill-rule="evenodd"/>
<path d="M228.1 280.2h.2v1.8h-.2z" fill-rule="evenodd"/>
<path d="M228.8 281.8h.6a.33 .33 0 0 1-.3 .3 .33 .33 0 0 1-.3-.3z" fill-rule="evenodd"/>
<path d="M228.8 280.2l.4-.1 .2 .2-.4 .1-.2 .4 .1 .8 .2 .2h-.3l-.2-.4z" fill-rule="evenodd"/>
<path d="M229.1 280.4h.3z" fill-rule="evenodd"/>
<path d="M229.4 280.2h.2v2.5h-.2v-.9h-.6h.3l.3-.3v-.6l-.2-.5h.2z" fill-rule="evenodd"/>
</g>
<g fill="#000">
<path d="M146.3 183.3l2.6-.4v.9zM155.4 195.2l3.7-.6v1.1zM162 182.9l2.5 .4-2.5 .5zM182.2 195.2l.4 2.5h-.9zM261.2 187.1l2.5-.4 .1 .8zM274.3 186.6l2.5 .5-2.5 .4zM285.3 195.9l.4 2.5h-.8zM25.9 210.6l.5 2.5-.8 .1zM43.9 212.5l.7 2.5-.9 .1zM56.5 201.9l2.5-.4v.9zM87.5 201.5l2.5 .4-2.5 .5zM98 211.8l-.2 2.6-.9-.2z"/>
<path d="M197.8 217.9l.7 .6-2.2 1.5zM205.2 210.4l2.1-1.4-1.5 2zM209.7 206.5l2.5-.4v.8zM217.9 206.1l2.6 .4-2.6 .4zM220.4 201.2l2.6-.5v.9zM241 211.2l.4 2.6h-.8zM258.7 200.6l2.6 .4-2.6 .5zM45.7 233.7l.9-.1-.2 2.6zM60 233.7l2.6-.4v.9zM78.6 233.5l2.5 .4-2.5 .5zM91 236.2l.9 .2-1.1 2.4zM126.7 238.5h.9l-.4 2.6z"/>
<path d="M231.9 239.6h.9l-.4 2.5zM240.6 220.6h.9l-.5 2.5zM250.8 238.2h.8l-.4 2.5zM285 227.9h.9l-.4 2.5zM291.3 239.1h.8l-.4 2.5zM56.5 237.7l.4 2.5h-.8zM63.2 250l2.5-.4v.8zM77.6 249.6l2.6 .4-2.6 .4zM127.2 245l.4 2.6h-.9zM134.9 260.3l2.6-.4v.8zM155.6 245l3.7-.6v1.2zM170.9 259.9l2.5 .4-2.5 .4z"/>
<path d="M181.7 242.5h.9l-.4 2.5zM186.9 240.3h.9l-.4 2.5zM187.4 244.4l.4 2.5h-.9zM192.1 260.2l2.5-.5v.9zM194.6 252l2.6-.5v.9zM202.5 251.5l2.6 .5-2.6 .4zM228.4 252.4l2.6-.5v.9zM232.4 244.7l.4 2.6h-.9zM251.6 251.9l2.6 .4-2.6 .4zM251.2 244.6l.5 2.6h-.9zM265 253.2l2.5-.5v.9zM273.9 252.7l2.5 .4-2.5 .5z"/>
<path d="M283.3 259.4l2.5 .4-2.5 .4zM291.7 243.5l.4 2.6h-.8zM45.6 262.6l.5 2.6h-.9zM56.1 260.1h.8l-.4 2.5zM28.3 295.1h.9l-.4 2.5zM45.2 294h.9l-.5 2.6zM59.4 305.4l2.5-.4v.9zM81.1 305l2.6 .4-2.6 .5z"/>
</g>
<g font-size="5.1">
<text x="236.6" y="121.5">All Dimensions in mm</text>
<text x="136.5" y="131">Wrist Assembly</text>
<text x="123" y="137.2">NW Isometric View (1:1.25)</text>
<text x="148.7" y="170.4">View A</text>
<text x="137.2" y="176.5">Side View (1:1.4)</text>
<text x="224.5" y="180.3">Section View</text>
<text x="153.7" y="191.9">A</text>
<text x="227" y="186.4">A-A (1:1.4)</text>
<text x="154" y="251.9">A</text>
<text x="111.7" y="278.1">View B</text>
<text x="97.1" y="284.3">Bottom View (1:1.5)</text>
<text x="206" y="298.1">Wrist Assembly</text>
<text x="270.4" y="299.3">1</text>
</g>
<g font-size="3.6">
<text x="153.5" y="182.3">35</text>
<text x="267" y="186.1">30</text>
<text x="68.8" y="200.9">69.17</text>
<text x="237.4" y="200.1">78.5</text>
<text x="210.7" y="205.4">20.79</text>
<text x="286.4" y="208.7" transform="rotate(90 286.4 208.7)">66.45</text>
<text x="199.7" y="215.1" transform="rotate(-45 199.7 215.1)">30</text>
<text x="242.1" y="212.7" transform="rotate(90 242.1 212.7)">22.78</text>
<text x="45.8" y="219.9" transform="rotate(84 45.8 219.9)">49.13</text>
<text x="181.1" y="224.5" transform="rotate(-90 181.1 224.5)">95.87</text>
<text x="66.2" y="232.7" transform="rotate(1 66.2 232.7)">43.47</text>
<text x="92.2" y="229.3" transform="rotate(-75 92.2 229.3)">57.56</text>
<text x="252.3" y="229.8" transform="rotate(90 252.3 229.8)">7.5</text>
<text x="233.4" y="234.2" transform="rotate(90 233.4 234.2)">5</text>
<text x="28.2" y="248.5" transform="rotate(88 28.2 248.5)">179.46</text>
<text x="69.7" y="248.9">35</text>
<text x="188.5" y="250.3" transform="rotate(90 188.5 250.3)">3</text>
<text x="197.9" y="250.9">20</text>
<text x="236.9" y="251.3">49.53</text>
<text x="55.5" y="254.6" transform="rotate(-90 55.5 254.6)">51.48</text>
<text x="126.1" y="255.9" transform="rotate(-90 126.1 255.9)">7.5</text>
<text x="268.8" y="252.1">22</text>
<text x="290.6" y="256.5" transform="rotate(-90 290.6 256.5)">3.65</text>
<text x="149.7" y="259.3">74.08</text>
<text x="233.4" y="259">180.26</text>
<text x="44.6" y="281.6" transform="rotate(-90 44.6 281.6)">70</text>
<text x="163.7" y="282.1">Eng</text>
<text x="181.2" y="282.1">Wrist</text>
<text x="231.1" y="282.1">04/07/2026</text>
<text x="250.4" y="282.1">Orla Gilson</text>
<text x="206" y="289.4">Engineering Drawing</text>
<text x="250.4" y="289.4">Completed</text>
<text x="69.6" y="304.4">50</text>
<text x="257.6" y="309">04/07/2026</text>
<text x="286.1" y="309.1">1/1</text>
</g>
<g font-size="2.5">
<text x="24" y="107.6">1</text>
<text x="60.4" y="107.6">2</text>
<text x="96.8" y="107.5">3</text>
<text x="133.2" y="107.6">4</text>
<text x="169.6" y="107.5">5</text>
<text x="206" y="107.5">6</text>
<text x="242.4" y="107.5">7</text>
<text x="278.8" y="107.5">8</text>
<text x="7.5" y="123.1">A</text>
<text x="295" y="123.1">A</text>
<text x="7.5" y="157.9">B</text>
<text x="295" y="157.9">B</text>
<text x="7.5" y="192.8">C</text>
<text x="294.9" y="192.8">C</text>
<text x="7.5" y="227.6">D</text>
<text x="294.9" y="227.6">D</text>
<text x="7.5" y="262.4">E</text>
<text x="295" y="262.4">E</text>
<text x="7.6" y="297.2">F</text>
<text x="295.1" y="297.2">F</text>
<text x="24" y="312.8">1</text>
<text x="60.4" y="312.8">2</text>
<text x="96.8" y="312.8">3</text>
<text x="133.2" y="312.8">4</text>
<text x="169.6" y="312.8">5</text>
<text x="206" y="312.8">6</text>
<text x="242.4" y="312.8">7</text>
<text x="278.8" y="312.8">8</text>
</g>
<g font-size="1.8">
<text x="163.7" y="277.9">Dept.</text>
<text x="181.2" y="277.9">Technical reference</text>
<text x="206" y="277.9">Created by</text>
<text x="250.4" y="277.9">Approved by</text>
<text x="206" y="285.2">Document type</text>
<text x="250.4" y="285.2">Document status</text>
<text x="206" y="292.4">Title</text>
<text x="250.4" y="292.4">DWG No.</text>
<text x="250.4" y="304.8">Rev.</text>
<text x="257.6" y="304.8">Date of issue</text>
<text x="283.9" y="304.8">Sheet</text>
</g>
</svg>
